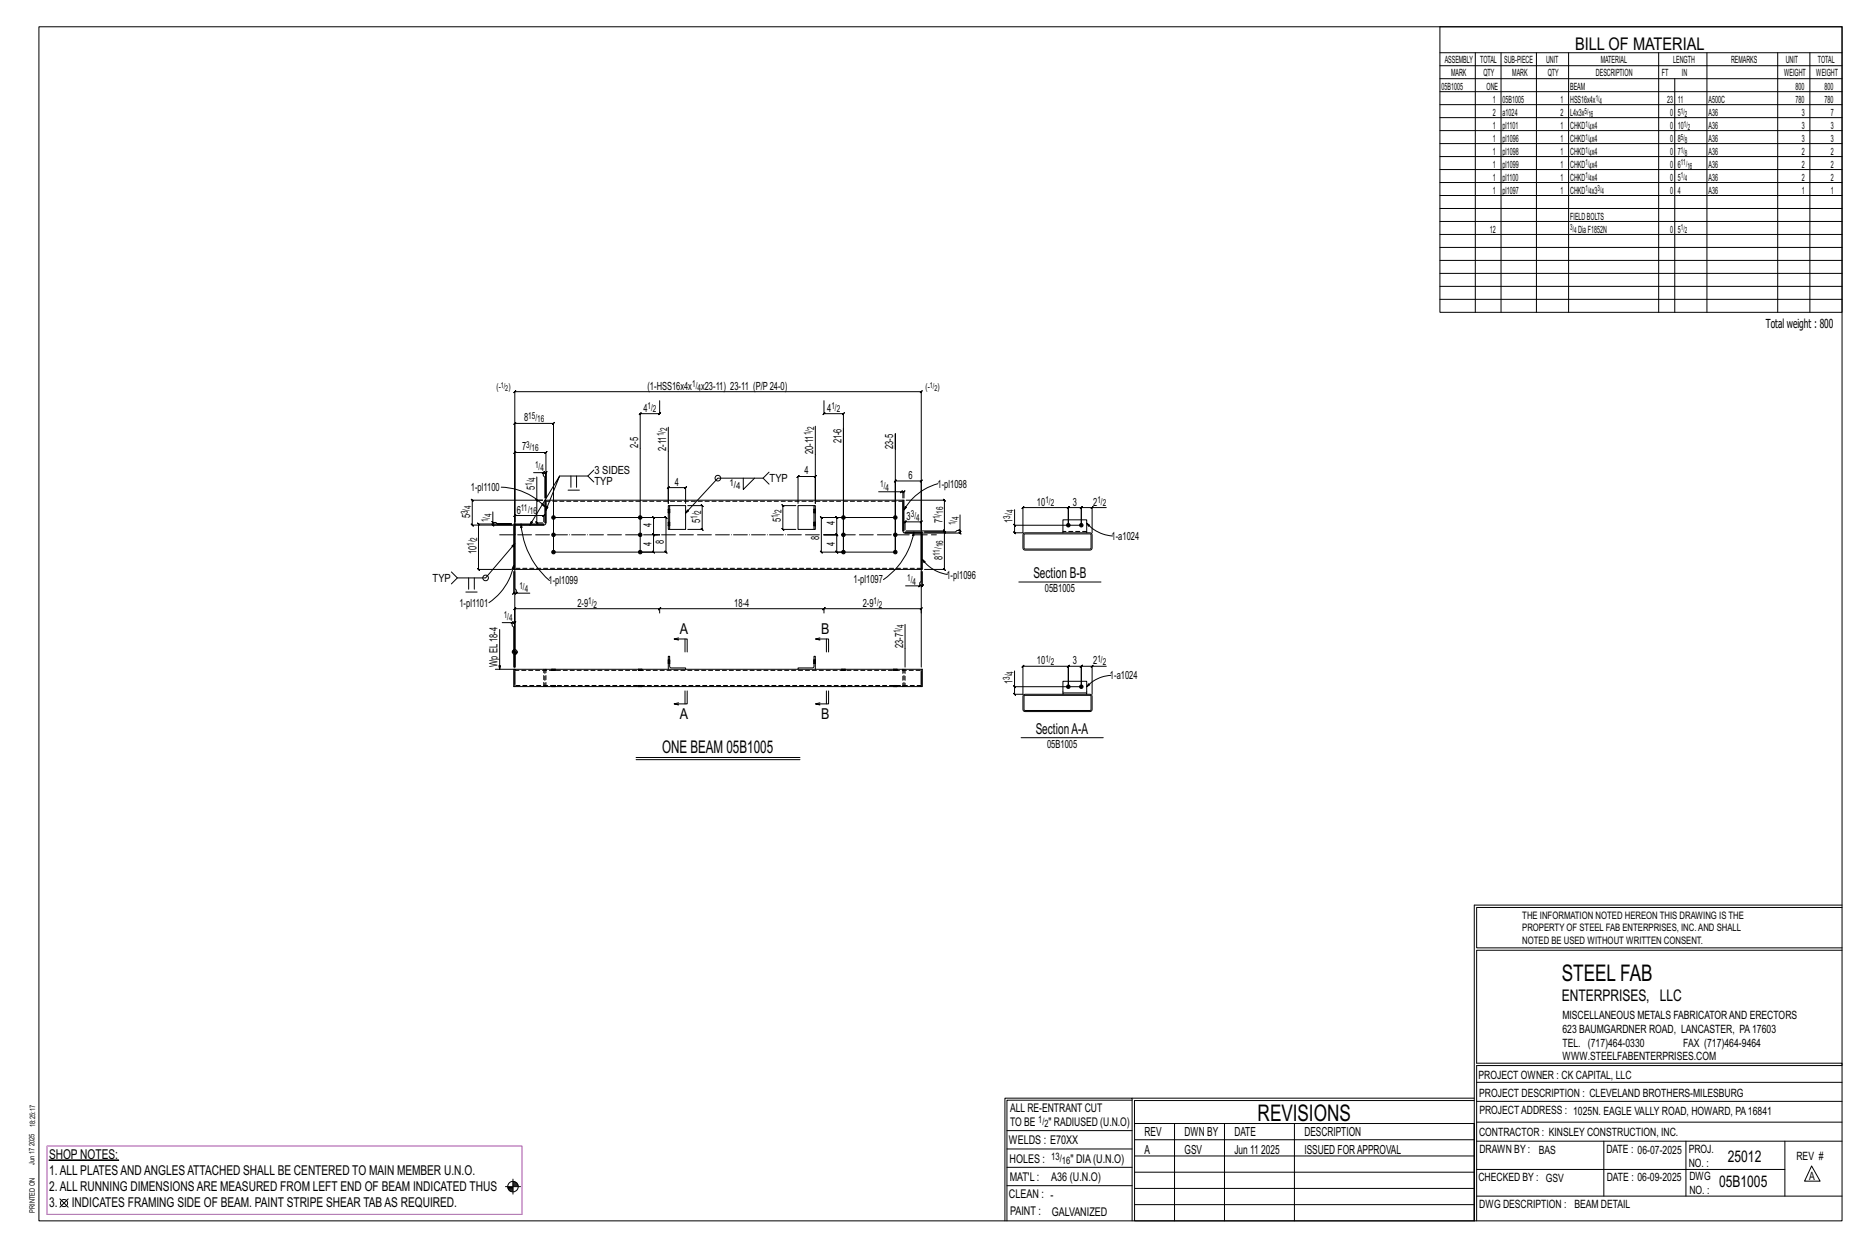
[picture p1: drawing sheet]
<svg xmlns="http://www.w3.org/2000/svg" width="914mm" height="610mm" viewBox="0 0 914 610" stroke-linecap="round" stroke-linejoin="round" font-family="sans-serif">
<g fill="#000" stroke="#000" stroke-width=".49">
<path d="M24 568h34z"/>
<circle cx="271" cy="253" r=".9"/>
<circle cx="313" cy="253" r=".9"/>
<circle cx="413" cy="253" r=".9"/>
<circle cx="438" cy="253" r=".9"/>
<circle cx="523" cy="257" r=".9"/>
<circle cx="529" cy="257" r=".9"/>
<circle cx="271" cy="270" r=".9"/>
<circle cx="271" cy="262" r=".9"/>
<circle cx="313" cy="262" r=".9"/>
<circle cx="313" cy="270" r=".9"/>
<circle cx="413" cy="262" r=".9"/>
<circle cx="413" cy="270" r=".9"/>
<circle cx="438" cy="262" r=".9"/>
<circle cx="438" cy="270" r=".9"/>
<circle cx="523" cy="336" r=".9"/>
<circle cx="529" cy="336" r=".9"/>
</g>
<g fill="none" stroke="#000" stroke-width=".49">
<path d="M19 13h883v584h-883zM705 13h197v140h-197zM705 26h197M705 32h197M705 39h197M722 26v127M735 26v127M752 26v127M768 26v127M812 26v127M820 39v114M836 26v127"/>
<path d="M870 26v127M886 26v127M705 45h197M705 51h197M705 58h197M705 64h197M705 70h197M705 77h197M705 83h197M705 89h197M705 96h197M705 102h197"/>
<path d="M705 108h197M705 115h197M705 121h197M705 127h197M705 134h197M705 140h197M705 146h197M323 196v6l-1 1 1-1h-10h1l-1 1v-1v17M403 196v6v1l1-1h-1h10l-1 1 1-1v8M313 219v51zM327 209v37v-7l1-1-1 1h9h-1l1-1v1v7M399 209v37v-13h1l-1 1v-1h-8l-1 1 1-1v13"/>
<path d="M413 210v60zM438 220v-8v58v-35v1l1-1h-1h13l-1 1 1-1v24v-4l-1 1 1-1h-8h1l-1 1v-1v4M245 238a31 31 0 0 1 22 10M261 231h5v2h1v11M263 233v12h3h-35v-1l1 1h-1v12v-1l1 1h-1h20h-10h1l-1-1v1v-1M266 231l-1 1 1-1zM266 231h1v1l1-1h-1v13v-23h1l-1 1v-1h-15l-1 1 1-1v34v-3l-1 1 1-1h14v1l1-1h-1v3M278 240h6M279 233v5M282 233v5M288 233l3 3M291 230l-3 3h-14"/>
<path d="M364 234v5l5-5M374 234l2 3M376 231l-2 3h-23l-15 17M459 237a27 27 0 0 0-17 12M241 255l1 1zM241 250v6h2h7h-16l1 1-1-1v23v-1l1 1h-1h16M252 256h14v1h-14zM255 256l1 2h-1zM255 256a40 40 0 0 0 14 28M262 244l1 1zM263 245v11l-1-1 1 1h3M266 246l1 2-2-1z"/>
<path d="M267 245v11zM267 246v10v1h-15v21M267 245h175v15v-15M267 250l7-17-15 24M271 253h49h-1l1 1v-1v9l-1-1 1 1h3h-3l-1-1 1 1v8h-1l1 1v-1h-49v-63l-1 1 1-1h-19l-1 1 1-1v55M313 253h13l1 1-1-1v17l1 1-1-1h-13M327 257h.1M327 256h.1M327 251h.1M327 249h.1M327 247h1v12h-1zM328 247h8v12h-8"/>
<path d="M328 257h.1M328 256h.1M328 251h.1M328 249h.1M337 247h7h-1l1 1v-1v12h-1l1 1v-1h-7M390 247h-7l1 1-1-1v12l1 1-1-1h7M398 257h.1M398 256h.1M398 251h.1M398 249h.1M398 247h1v12h-1zM398 247h-7v12h7"/>
<path d="M399 257h.1M399 256h.1M399 251h.1M399 249h.1M413 253h-3h-1l1 1v-1v9l-1-1 1 1h-7h7l-1-1 1 1v8h-1l1 1v-1h3M430 241h12v3M438 253h-36l1 1-1-1v17l1 1-1-1h36M441 241h1l1-1-1 1v3M442 240l-1 1zM442 246v14l1 1h8v17M443 248h1l-2 1zM444 245h18v-1l1 1h-1v15v-1l1 1h-1h-18"/>
<path d="M469 259l1 1zM470 252v8h-2h-15h9l1 1-1-1v19v-1l1 1h-1h-9M470 260v1l-1-1 1 1h-18M496 256l1 1zM497 257v4l-1-1 1 1h4v-13l-1 1 1-1h22l-1 1 1-1v9v-9l-1 1 1-1h6v1l1-1h-1v9M532 256l1 1zM532 256a18 18 0 0 0 13 6M535 248l-1 1zM535 248h-6h1l-1 1v-1v9h-32v-8M542 248h-7v13M251 277v1zM251 277a29 29 0 0 1-12 18"/>
<path d="M251 280v10v1l1-1h-1h2M252 279v-23h-1v23h200M252 280v8l1 1v1h6M252 266l-14 17h-14l-3-3M443 260h8v1h-8zM447 260v2zM447 260a36 36 0 0 1-15 24M451 260v19zM451 280v4l-1 1v2h-7M451 274l2 1h-1zM451 280v7l1-1-1 1h-1M451 274a19 19 0 0 0 13 7"/>
<path d="M501 261h33l1 1v6l-1 1h-33v-1zM501 261h33v7l-32 1zM520 261v-7h12v7M224 283l-3 3M228 290h6M229 283v5M232 283v5M253 290l-1 1zM323 298v-1l-1 1zM323 300v-3l-1 1h1h-71v-1l-1 1h1v28v-134h-1l1-1v1h199h-1l1-1v1v134M323 298h80l1-1-1 3M403 298l1-1-1 1z"/>
<path d="M403 298h48h-1l1-1v3M450 287l1-1zM499 285h40M245 308v19M246 305h5v1v1v19M250 305l1-1zM251 319h2M251 305h1h-1l1-1v1v21v-8M251 318v1M252 318v1M252 319v1M253 319v1"/>
<path d="M253 319h.1M332 313h-2h6v6M332 312l-2 1M335 313v6M401 313h-2h7v6M401 312l-2 1M405 313v6M443 305v21M242 327h10h-1v9h200v-9M252 336v-9h199v9M252 329v6M270 327h.1"/>
<path d="M270 328h.1M270 335h.1M270 336h.1M272 327h.1M272 328h.1M272 335h.1M272 336h.1M313 327h.1M313 328h.1M313 335h.1M313 336h.1M314 327h.1"/>
<path d="M314 328h.1M314 335h.1M314 336h.1M327 325h.1M327 323h.1M327 327v-6h1v6h8M328 325h.1M328 323h.1M335 338v6M336 338v6h-6l2 1M391 327h7v-6h1v6M398 325h.1"/>
<path d="M398 323h.1M399 325h.1M399 323h.1M405 338v6M406 338v6h-7l2 1M412 327h.1M412 328h.1M412 335h.1M412 336h.1M414 327h.1M414 328h.1M414 335h.1"/>
<path d="M414 336h.1M437 327h.1M437 328h.1M437 335h.1M437 336h.1M439 327h.1M439 328h.1M439 335h.1M439 336h.1M451 329v6M496 335l1 1zM497 336v4l-1-1 1 1h4v-14h-1l1-1v1h22h-1l1-1v1v10v-10h-1l1-1v1h6l1-1-1 1v10"/>
<path d="M501 340h33l1 1v6l-1 1h-33v-1zM520 340v-1h12v1M520 339v-6h12v6M533 335l-1 1zM535 326v-1l-1 1zM535 326h-6l1-1-1 1v10h-32v-8M542 326h-7v14M544 330a17 17 0 0 0-12 6M332 344h-2M401 344h-2M501 340h33v7l-32 1zM311 371h81"/>
<path d="M311 372h81M500 361h40M722 443v154M722 443h180M902 444h-179v20h179M902 465h-179v55h179v1h-179v76M554 538h-61v59M554 537h168M722 538h-167v13M723 539h179M723 530h179M493 553h61"/>
<path d="M555 550h167v47h-167zM555 558h167M575 550v47M599 550v47M634 550v47M723 549h179M723 558h179M785 558v27M825 558v27M874 558v27M251 577v7M251 579h2"/>
<path d="M251 580h3M251 578h2M493 571h61M493 562h61M555 573h167M555 566h167M723 572h151M887 570l4 8h-8zM29 587l4 4M33 587l-4 4M247 581h8M249 581h2"/>
<path d="M249 582h2M250 583h1M492 597v-60h62v60M493 580h61M555 589h167M555 581h167M723 585h179"/>
<circle cx="351" cy="234" r="1.4"/>
<circle cx="238" cy="283" r="1.4"/>
<circle cx="252" cy="319" r="1.2"/>
<circle cx="31" cy="589" r="1.8"/>
<circle cx="251" cy="581" r="2.6"/>
</g>
<path d="M23 561h233v33h-233z" fill="none" stroke="#f0f" stroke-width=".5"/>
<g fill="none" stroke="#000" stroke-width=".49" stroke-dasharray="2 1.4">
<path d="M267 245h175M327 256h1zM327 256h1M327 256h.1M327 257h.1M327 257h1M327 256l1 1M327 250h1zM327 250h1M327 249h1M327 249h.1M327 251h.1"/>
<path d="M327 251h1M327 250l1 1M328 256h-1M328 249h-1M328 256h.1M328 256v1M328 249h.1M328 250h.1M398 256l1 1zM398 257h.1M398 256h.1M398 250h1z"/>
<path d="M398 251h.1M398 250h.1M398 257h1M398 251h1M399 256h-1M399 249h-1M399 257h-1M399 257h.1M399 256h.1M399 250h-1M399 251h-1M399 251h.1"/>
<path d="M399 249h.1M399 250l-1-1M451 278h-199M532 260h-12M252 328h199M266 336v-9M267 327v9M267 335v1M267 336v-9v1M270 335h.1M270 335v1M270 327v1"/>
<path d="M270 327h.1M270 336h.1M270 336v-1M271 335v1zM271 336v-1M271 327l-1 1M271 336l1-1M271 335h.1M271 327v1zM271 328h.1M271 327v1M272 336v-1"/>
<path d="M272 327v1M272 327h.1M272 336h.1M272 328h.1M272 328v-1M313 335h.1M313 335v1M313 327v1M313 327h.1M313 336h.1M313 336v-1M313 335v1z"/>
<path d="M313 336l1-1M313 335h1M313 327l1 1zM313 328h.1M314 336v-1M314 327v1M314 327h.1M314 336h.1M314 328h.1M314 328v-1M327 323l1 1zM327 323h1"/>
<path d="M327 323h.1M327 325h.1M327 324l1 1M327 324h1M327 325h1M328 323h-1M328 323h.1M328 324h.1M398 324h1zM398 325h.1M398 324v-1M398 325h1"/>
<path d="M399 323h-1M399 324h-1M399 325h.1M399 323h.1M399 324l-1-1M412 335h.1M412 335v1M412 327v1M412 327h.1M412 336h.1M412 336v-1M413 335v1z"/>
<path d="M413 336v-1M413 327l-1 1M413 335h.1M413 327v1zM413 328h.1M413 336l1-1M413 327v1M414 327h.1M414 336v-1M414 336h.1M414 328h.1M414 328v-1"/>
<path d="M437 335h.1M437 335v1M437 327v1M437 327h.1M437 336h.1M438 336v-1M438 327l-1 1M438 335v1zM438 336l1-1M438 335h1M438 327l1 1zM438 327v1"/>
<path d="M438 328h.1M439 336v-1M439 327v1M439 327h.1M439 336h.1M439 328h.1M439 328v-1M442 328v-1M442 327v9v-1M442 336v-9M443 327v9M451 335h-199"/>
</g>
<path d="M245 262h213" fill="none" stroke="#000" stroke-width=".49" stroke-dasharray="6.8 1 0 1"/>
<g font-size="11.2">
<text x="764" y="480">STEEL FAB</text>
<text x="616" y="548">REVISIONS</text>
</g>
<g font-size="8.6">
<text x="771" y="24">BILL OF MATERIAL</text>
<text x="324" y="369">ONE BEAM 05B1005</text>
</g>
<g font-size="7.9">
<text x="765" y="490">ENTERPRISES, LLC</text>
<text x="846" y="569">25012</text>
<text x="842" y="581">05B1005</text>
</g>
<g font-size="7.3">
<text x="506" y="283">Section B-B</text>
<text x="333" y="310">A</text>
<text x="402" y="310">B</text>
<text x="333" y="352">A</text>
<text x="402" y="352">B</text>
<text x="507" y="359">SectionA-A</text>
</g>
<g font-size="6.6">
<text x="24" y="567">SHOP NOTES:</text>
<text x="24" y="575">1.ALL PLATESANDANGLESATTACHED SHALL BE CENTERED TO MAIN MEMBER U.N.O.</text>
<text x="24" y="583">2.ALL RUNNING DIMENSIONSARE MEASURED FROM LEFT END OF BEAM INDICATED THUS</text>
<text x="24" y="591">3.</text>
<text x="35" y="591">INDICATES FRAMING SIDE OF BEAM. PAINT STRIPE SHEAR TABAS REQUIRED.</text>
</g>
<g font-size="6.1">
<text x="864" y="161">Total weight : 800</text>
<text x="560" y="556">REV</text>
<text x="580" y="556">DWN BY</text>
<text x="604" y="556">DATE</text>
<text x="639" y="556">DESCRIPTION</text>
<text x="560" y="564">A</text>
<text x="580" y="564">GSV</text>
<text x="604" y="564">Jun 11</text>
<text x="617" y="564">2025</text>
<text x="639" y="564">ISSUED FORAPPROVAL</text>
</g>
<g font-size="5.9">
<text x="494" y="560">WELDS : E70XX</text>
<text x="494" y="569">HOLES :</text>
<text x="524" y="569">&quot; DIA(U.N.O)</text>
<text x="494" y="578">MAT'L :</text>
<text x="515" y="578">A36 (U.N.O)</text>
<text x="494" y="586">CLEAN : -</text>
<text x="495" y="595">PAINT :</text>
<text x="515" y="595">GALVANIZED</text>
</g>
<g font-size="5.8">
<text x="494" y="544">ALL RE-ENTRANT CUT</text>
<text x="494" y="551">TO BE</text>
<text x="513" y="551">&quot; RADIUSED (U.N.O)</text>
</g>
<g font-size="5.6">
<text x="765" y="499">MISCELLANEOUS METALS FABRICATORAND ERECTORS</text>
<text x="765" y="505">623 BAUMGARDNER ROAD, LANCASTER, PA17603</text>
<text x="765" y="512">TEL. (717)464-0330</text>
<text x="824" y="512">FAX (717)464-9464</text>
<text x="765" y="519">WWW.STEELFABENTERPRISES.COM</text>
<text x="724" y="528">PROJECT OWNER : CK CAPITAL, LLC</text>
<text x="724" y="537">PROJECT DESCRIPTION : CLEVELAND BROTHERS-MILESBURG</text>
<text x="724" y="545">PROJECTADDRESS : 1025N. EAGLE VALLY ROAD, HOWARD, PA16841</text>
<text x="724" y="556">CONTRACTOR : KINSLEY CONSTRUCTION, INC.</text>
<text x="724" y="564">DRAWN BY :</text>
<text x="753" y="564">BAS</text>
<text x="786" y="564">DATE : 06-07-2025</text>
<text x="827" y="564">PROJ.</text>
<text x="879" y="568">REV #</text>
<text x="827" y="571">NO. :</text>
<text x="724" y="578">CHECKED BY : GSV</text>
<text x="787" y="578">DATE : 06-09-2025</text>
<text x="827" y="578">DWG</text>
<text x="886" y="578">A</text>
<text x="827" y="584">NO. :</text>
<text x="724" y="591">DWG DESCRIPTION : BEAM DETAIL</text>
</g>
<g font-size="5.5">
<text x="317" y="191">(1-HSS16x4x</text>
<text x="343" y="191">x23-11) 23-11 (P/P24-0)</text>
<text x="315" y="201">4</text>
<text x="405" y="201">4</text>
<text x="257" y="206">8</text>
<text x="256" y="220">7</text>
<text x="312" y="219" transform="rotate(-90 312 219)">2-5</text>
<text x="326" y="221" transform="rotate(-90 326 221)">2-11</text>
<text x="412" y="217" transform="rotate(-90 412 217)">21-6</text>
<text x="437" y="220" transform="rotate(-90 437 220)">23-5</text>
<text x="398" y="222" transform="rotate(-90 398 222)">20-11</text>
<text x="291" y="232">3 SIDES</text>
<text x="394" y="232">4</text>
<text x="262" y="240" transform="rotate(-90 262 240)">5</text>
<text x="291" y="237">TYP</text>
<text x="330" y="238">4</text>
<text x="377" y="236">TYP</text>
<text x="445" y="234">6</text>
<text x="459" y="239">1-pl1098</text>
<text x="230" y="240">1-pl1100</text>
<text x="253" y="251">6</text>
<text x="508" y="247">10</text>
<text x="525" y="247">3</text>
<text x="535" y="247">2</text>
<text x="230" y="254" transform="rotate(-90 230 254)">5</text>
<text x="319" y="258" transform="rotate(-90 319 258)">4</text>
<text x="343" y="256" transform="rotate(-90 343 256)">5</text>
<text x="382" y="256" transform="rotate(-90 382 256)">5</text>
<text x="409" y="257" transform="rotate(-90 409 257)">4</text>
<text x="444" y="254">3</text>
<text x="461" y="256" transform="rotate(-90 461 256)">7</text>
<text x="496" y="256" transform="rotate(-90 496 256)">1</text>
<text x="319" y="267" transform="rotate(-90 319 267)">4</text>
<text x="325" y="266" transform="rotate(-90 325 266)">8</text>
<text x="401" y="264" transform="rotate(-90 401 264)">8</text>
<text x="409" y="267" transform="rotate(-90 409 267)">4</text>
<text x="544" y="264">1-a1024</text>
<text x="233" y="271" transform="rotate(-90 233 271)">10</text>
<text x="461" y="274" transform="rotate(-90 461 274)">8</text>
<text x="212" y="285">TYP</text>
<text x="268" y="286">1-pl1099</text>
<text x="418" y="285">1-pl1097</text>
<text x="463" y="283">1-pl1096</text>
<text x="511" y="290">05B1005</text>
<text x="225" y="297">1-pl1101</text>
<text x="283" y="297">2-9</text>
<text x="359" y="297">18-4</text>
<text x="422" y="297">2-9</text>
<text x="442" y="317" transform="rotate(-90 442 317)">23-7</text>
<text x="244" y="326" transform="rotate(-90 244 326)">Wp EL18-4</text>
<text x="508" y="325">10</text>
<text x="525" y="325">3</text>
<text x="535" y="325">2</text>
<text x="496" y="335" transform="rotate(-90 496 335)">1</text>
<text x="543" y="332">1-a1024</text>
<text x="513" y="366">05B1005</text>
</g>
<g font-size="5">
<text x="745" y="450">THE INFORMATION NOTED HEREON THIS DRAWING IS THE</text>
<text x="745" y="456">PROPERTY OF STEEL FAB ENTERPRISES, INC.AND SHALL</text>
<text x="745" y="462">NOTED BE USED WITHOUT WRITTEN CONSENT.</text>
<text x="508" y="550">1/</text>
<text x="511" y="551">2</text>
<text x="515" y="568">13/</text>
<text x="520" y="570">16</text>
</g>
<g font-size="4.9">
<text x="707" y="31">ASSEMBLY</text>
<text x="725" y="31">TOTAL</text>
<text x="736" y="31">SUB-PIECE</text>
<text x="757" y="31">UNIT</text>
<text x="784" y="31">MATERIAL</text>
<text x="819" y="31">LENGTH</text>
<text x="847" y="31">REMARKS</text>
<text x="874" y="31">UNIT</text>
<text x="890" y="31">TOTAL</text>
<text x="710" y="37">MARK</text>
<text x="726" y="37">QTY</text>
<text x="740" y="37">MARK</text>
<text x="758" y="37">QTY</text>
<text x="781" y="37">DESCRIPTION</text>
<text x="814" y="37">FT</text>
<text x="823" y="37">IN</text>
<text x="873" y="37">WEIGHT</text>
<text x="889" y="37">WEIGHT</text>
<text x="706" y="44">05B1005</text>
<text x="728" y="44">ONE</text>
<text x="769" y="44">BEAM</text>
<text x="879" y="44">800</text>
<text x="893" y="44">800</text>
<text x="731" y="50">1</text>
<text x="736" y="50">05B1005</text>
<text x="764" y="50">1</text>
<text x="769" y="50">HSS16x4x</text>
<text x="816" y="50">23</text>
<text x="821" y="50">11</text>
<text x="836" y="50">A500C</text>
<text x="879" y="50">780</text>
<text x="893" y="50">780</text>
<text x="731" y="57">2</text>
<text x="736" y="57">a1024</text>
<text x="764" y="57">2</text>
<text x="769" y="57">L4x3x</text>
<text x="818" y="57">0</text>
<text x="821" y="57">5</text>
<text x="836" y="57">A36</text>
<text x="882" y="57">3</text>
<text x="896" y="57">7</text>
<text x="731" y="63">1</text>
<text x="736" y="63">pl1101</text>
<text x="764" y="63">1</text>
<text x="769" y="63">CHKD x4</text>
<text x="818" y="63">0</text>
<text x="821" y="63">10</text>
<text x="836" y="63">A36</text>
<text x="882" y="63">3</text>
<text x="896" y="63">3</text>
<text x="731" y="69">1</text>
<text x="736" y="69">pl1096</text>
<text x="764" y="69">1</text>
<text x="769" y="69">CHKD x4</text>
<text x="818" y="69">0</text>
<text x="821" y="69">8</text>
<text x="836" y="69">A36</text>
<text x="882" y="69">3</text>
<text x="896" y="69">3</text>
<text x="731" y="76">1</text>
<text x="736" y="76">pl1098</text>
<text x="764" y="76">1</text>
<text x="769" y="76">CHKD x4</text>
<text x="818" y="76">0</text>
<text x="821" y="76">7</text>
<text x="836" y="76">A36</text>
<text x="882" y="76">2</text>
<text x="896" y="76">2</text>
<text x="731" y="82">1</text>
<text x="736" y="82">pl1099</text>
<text x="764" y="82">1</text>
<text x="769" y="82">CHKD x4</text>
<text x="818" y="82">0</text>
<text x="821" y="82">6</text>
<text x="836" y="82">A36</text>
<text x="882" y="82">2</text>
<text x="896" y="82">2</text>
<text x="731" y="88">1</text>
<text x="736" y="88">pl1100</text>
<text x="764" y="88">1</text>
<text x="769" y="88">CHKD x4</text>
<text x="818" y="88">0</text>
<text x="821" y="88">5</text>
<text x="836" y="88">A36</text>
<text x="882" y="88">2</text>
<text x="896" y="88">2</text>
<text x="731" y="95">1</text>
<text x="736" y="95">pl1097</text>
<text x="764" y="95">1</text>
<text x="769" y="95">CHKD x3</text>
<text x="818" y="95">0</text>
<text x="821" y="95">4</text>
<text x="836" y="95">A36</text>
<text x="882" y="95">1</text>
<text x="896" y="95">1</text>
<text x="769" y="107">FIELDBOLTS</text>
<text x="729" y="114">12</text>
<text x="772" y="114">DiaF1852N</text>
<text x="818" y="114">0</text>
<text x="821" y="114">5</text>
</g>
<g font-size="4.7">
<text x="243" y="191">(-</text>
<text x="249" y="191">)</text>
<text x="339" y="189">1/</text>
<text x="341" y="191">4</text>
<text x="453" y="191">(-</text>
<text x="459" y="191">)</text>
<text x="317" y="200">1/</text>
<text x="320" y="202">2</text>
<text x="407" y="200">1/</text>
<text x="410" y="202">2</text>
<text x="259" y="205">15/</text>
<text x="263" y="207">16</text>
<text x="325" y="213" transform="rotate(-90 325 213)">1/</text>
<text x="327" y="211" transform="rotate(-90 327 211)">2</text>
<text x="397" y="213" transform="rotate(-90 397 213)">1/</text>
<text x="399" y="210" transform="rotate(-90 399 210)">2</text>
<text x="258" y="219">3/</text>
<text x="260" y="221">16</text>
<text x="262" y="229">1/</text>
<text x="265" y="231">4</text>
<text x="261" y="238" transform="rotate(-90 261 238)">1/</text>
<text x="262" y="235" transform="rotate(-90 262 235)">4</text>
<text x="357" y="238">1/</text>
<text x="360" y="239">4</text>
<text x="431" y="238">1/</text>
<text x="433" y="240">4</text>
<text x="229" y="252" transform="rotate(-90 229 252)">3/</text>
<text x="231" y="249" transform="rotate(-90 231 249)">4</text>
<text x="255" y="250">11/</text>
<text x="259" y="252">16</text>
<text x="343" y="251" transform="rotate(-90 343 251)">2</text>
<text x="383" y="251" transform="rotate(-90 383 251)">2</text>
<text x="462" y="251" transform="rotate(-90 462 251)">16</text>
<text x="496" y="251" transform="rotate(-90 496 251)">4</text>
<text x="512" y="246">1/</text>
<text x="514" y="248">2</text>
<text x="537" y="246">1/</text>
<text x="540" y="248">2</text>
<text x="239" y="256" transform="rotate(-90 239 256)">1/</text>
<text x="241" y="253" transform="rotate(-90 241 253)">4</text>
<text x="341" y="254" transform="rotate(-90 341 254)">1/</text>
<text x="381" y="253" transform="rotate(-90 381 253)">1/</text>
<text x="446" y="253">3/</text>
<text x="448" y="255">4</text>
<text x="460" y="254" transform="rotate(-90 460 254)">1/</text>
<text x="468" y="257" transform="rotate(-90 468 257)">1/</text>
<text x="469" y="254" transform="rotate(-90 469 254)">4</text>
<text x="494" y="254" transform="rotate(-90 494 254)">3/</text>
<text x="232" y="267" transform="rotate(-90 232 267)">1/</text>
<text x="234" y="265" transform="rotate(-90 234 265)">2</text>
<text x="462" y="268" transform="rotate(-90 462 268)">16</text>
<text x="460" y="272" transform="rotate(-90 460 272)">11/</text>
<text x="254" y="288">1/</text>
<text x="444" y="284">1/</text>
<text x="447" y="286">4</text>
<text x="257" y="290">4</text>
<text x="288" y="296">1/</text>
<text x="291" y="297">2</text>
<text x="428" y="296">1/</text>
<text x="430" y="297">2</text>
<text x="247" y="302">1/</text>
<text x="249" y="304">4</text>
<text x="441" y="310" transform="rotate(-90 441 310)">1/</text>
<text x="442" y="307" transform="rotate(-90 442 307)">4</text>
<text x="512" y="324">1/</text>
<text x="537" y="324">1/</text>
<text x="496" y="330" transform="rotate(-90 496 330)">4</text>
<text x="514" y="325">2</text>
<text x="540" y="325">2</text>
<text x="494" y="333" transform="rotate(-90 494 333)">3/</text>
</g>
<g font-size="4.2">
<text x="781" y="49">1/</text>
<text x="783" y="51">4</text>
<text x="776" y="56">5/</text>
<text x="778" y="57">16</text>
<text x="823" y="56">1/</text>
<text x="825" y="57">2</text>
<text x="776" y="62">1/</text>
<text x="778" y="63">4</text>
<text x="824" y="62">1/</text>
<text x="826" y="63">2</text>
<text x="776" y="68">1/</text>
<text x="778" y="70">4</text>
<text x="823" y="68">5/</text>
<text x="825" y="70">8</text>
<text x="776" y="75">1/</text>
<text x="778" y="76">4</text>
<text x="823" y="75">1/</text>
<text x="825" y="76">8</text>
<text x="776" y="81">1/</text>
<text x="778" y="82">4</text>
<text x="823" y="81">11/</text>
<text x="826" y="82">16</text>
<text x="776" y="87">1/</text>
<text x="778" y="89">4</text>
<text x="823" y="87">1/</text>
<text x="825" y="89">4</text>
<text x="776" y="94">1/</text>
<text x="778" y="95">4</text>
<text x="782" y="94">3/</text>
<text x="784" y="95">4</text>
<text x="769" y="113">3/</text>
<text x="823" y="113">1/</text>
<text x="770" y="114">4</text>
<text x="825" y="114">2</text>
</g>
<g font-size="4">
<text x="245" y="190">1/</text>
<text x="247" y="191">2</text>
<text x="455" y="190">1/</text>
<text x="457" y="191">2</text>
</g>
<g font-size="3.7">
<text x="17" y="551" transform="rotate(-90 17 551)">18:25:17</text>
<text x="17" y="561" transform="rotate(-90 17 561)">2025</text>
<text x="17" y="570" transform="rotate(-90 17 570)">Jun 17</text>
<text x="17" y="593" transform="rotate(-90 17 593)">PRINTED ON</text>
</g>
</svg>
